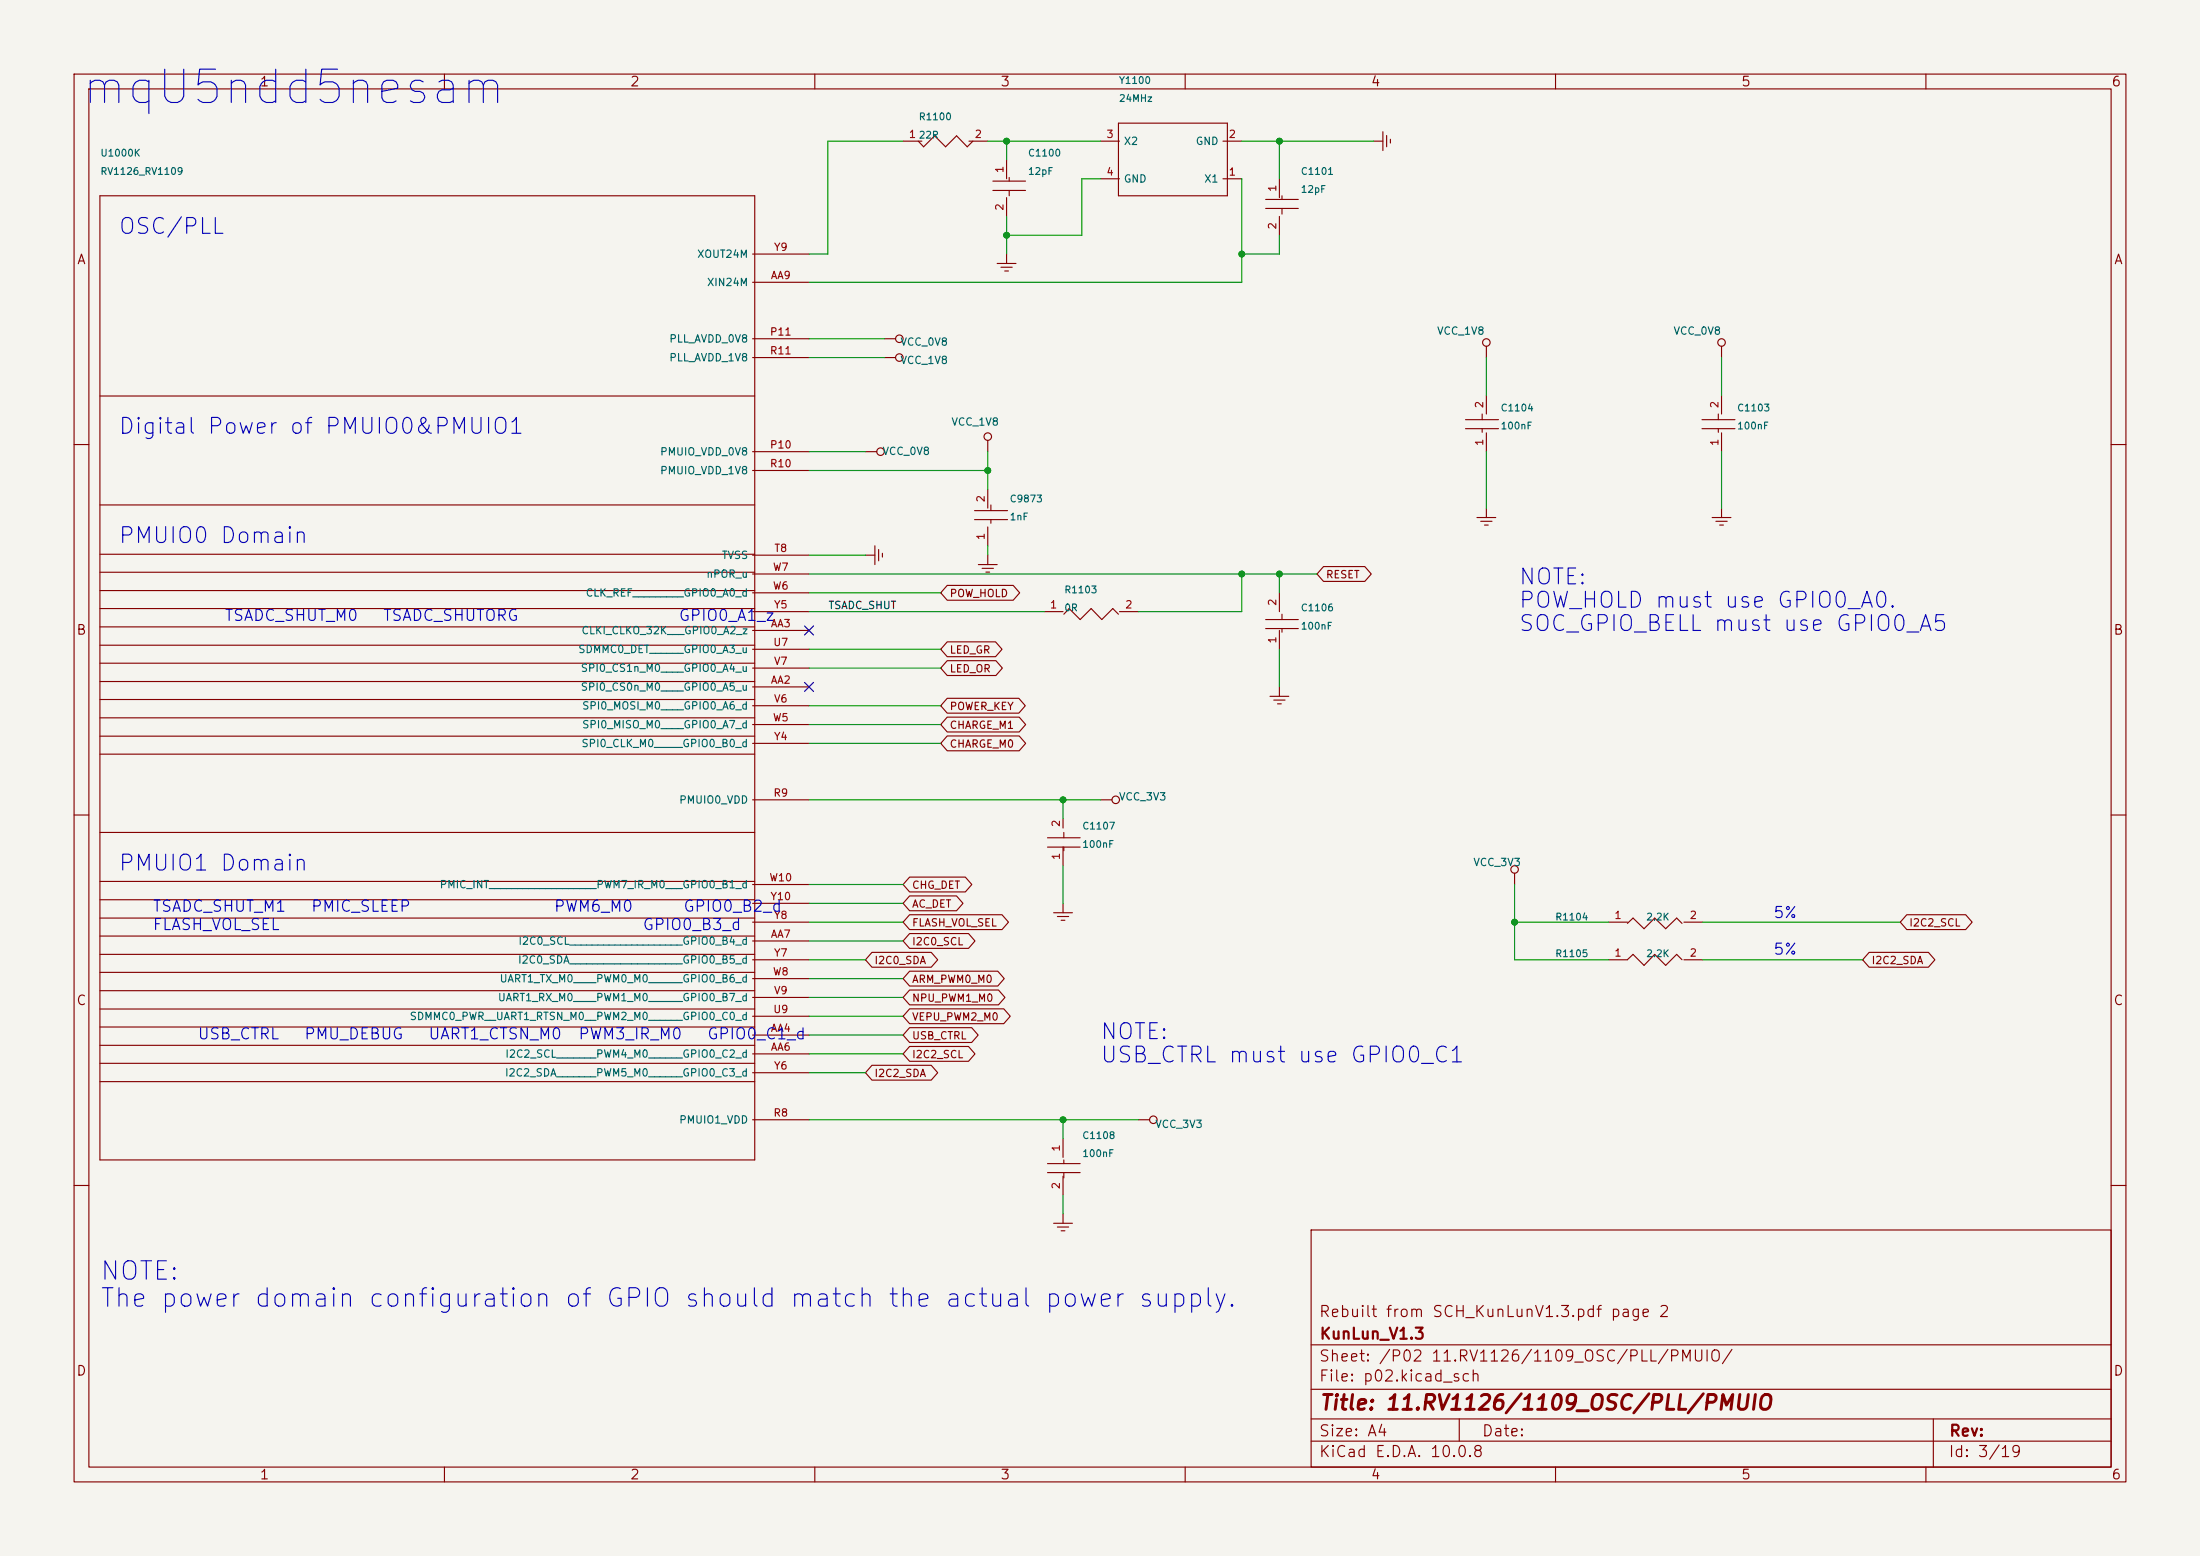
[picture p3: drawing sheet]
<svg xmlns="http://www.w3.org/2000/svg" width="297mm" height="210mm" viewBox="0 0 297 210" stroke-linecap="round" stroke-linejoin="round" font-family="sans-serif">
<path d="M0 0h297v210h-297z" fill="#f5f4ef" stroke="#f5f4ef" stroke-width=".14"/>
<g fill="none" stroke="#840000" stroke-width=".15">
<path d="M10 10h277v190h-277zM12 12h273v186h-273zM60 10v2M110 10v2M121.9 19.1h2.6M124 19l.7 .8 1.5-1.5 1.5 1.5 1.4-1.5 1.5 1.5 .7-.8M130.8 19.1h2.5M148.6 19.1h2.5M151 16.6h14.7v9.8h-14.7zM160 10v2M165.1 19.1h2.5M185.4 19.1h1.3"/>
<path d="M186.7 17.8v2.5M187.2 18.3v1.5M187.7 18.8v.5M210 10v2M260 10v2M13.5 26.4h88.4v130.2h-88.4zM101.6 38.1h7.6M101.6 34.3h7.6M134 24.4h4.4M134 25.7h4.4M134.6 35.6h2.6M135.1 36.1h1.6"/>
<path d="M135.6 36.6h.5M135.9 21.6v2.5M135.9 26.7v2.5M135.9 34.3v1.3M136.2 24v.4M136.2 25.7v.7M148.6 24.1h2.5M165.1 24.1h2.5M170.9 26.9h4.4M170.9 28.1h4.4M172.7 24.1v2.6M172.7 29.2v2.6"/>
<path d="M173.1 26.4v.5M173.1 28.1v.8M13.5 53.4h88.4M101.6 45.7h7.6M101.6 48.3h7.6M119.4 45.7h1.5M119.4 48.3h1.5M133.3 59.4v1.6M197.8 56.6h4.5M197.8 57.9h4.5M200.1 55.9v.7M200.1 57.9v.4"/>
<path d="M200.7 46.7v1.6M200.7 53.3v2.6M200.7 58.4v2.6M229.8 56.6h4.4M229.8 57.9h4.4M232 55.9v.7M232 57.9v.4M232.4 46.7v1.6M232.4 53.3v2.6M232.4 58.4v2.6M10 60h2M13.5 68.2h88.4"/>
<path d="M13.5 74.8h88.4M13.5 77.2h88.4M13.5 79.7h88.4M101.6 61h7.6M101.6 63.5h7.6M101.6 74.9h7.6M101.6 77.5h7.6M116.8 61h1.6M116.8 74.9h1.3M118.1 73.7v2.5M118.6 74.2v1.5M119.1 74.7v.5"/>
<path d="M127.9 79h8.9l.9 1-.9 1h-8.9l-.9-1zM131.6 68.9h4.4M131.6 70.1h4.4M132.1 76.2h2.5M132.6 76.7h1.5M133.1 77.2h.5M133.3 66v2.6M133.3 71.1v2.6M133.3 74.9v1.3M133.8 68.2v.7M133.8 70.1v.5M178.7 76.5h5.5l.9 1-.9 1h-5.5l-.9-1z"/>
<path d="M199.4 69.9h2.5M199.9 70.4h1.5M200.4 70.9h.5M200.7 68.6v1.3M231.1 69.9h2.6M231.6 70.4h1.6M232.2 70.9h.5M232.4 68.6v1.3M285 60h2M13.5 82.1h88.4M13.5 84.6h88.4M13.5 87.1h88.4"/>
<path d="M13.5 89.5h88.4M13.5 92h88.4M13.5 94.4h88.4M13.5 96.9h88.4M13.5 99.4h88.4M101.6 92.7h7.6M101.6 85.1h7.6M101.6 87.6h7.6M101.6 95.3h7.6M101.6 90.2h7.6M101.6 97.8h7.6M101.6 80h7.6"/>
<path d="M101.6 82.6h7.6M127.9 96.8h9.7l.9 1-.9 1h-9.7l-.9-1zM127.9 99.3h9.7l.9 1-.9 1h-9.7l-.9-1zM127.9 94.2h9.6l.9 1.1-.9 1h-9.6l-.9-1zM127.9 86.6h6.5l.9 1-.9 1h-6.5l-.9-1zM127.9 89.2h6.5l.9 1-.9 1h-6.5l-.9-1zM141 82.6h2.5M143.6 82.9l.7-.8 1.5 1.5 1.5-1.5 1.4 1.5 1.5-1.5 .8 .8M151.1 82.6h2.6M170.9 83.6h4.4M170.9 84.8h4.4M171.4 94h2.6"/>
<path d="M172 94.5h1.5M172.5 95h.5M172.7 80v2.6M172.7 85.1v2.5M172.7 92.7v1.3M173.1 82.9v.7M173.1 84.8v.5M10 110h2M13.5 101.8h88.4M13.5 112.4h88.4M13.5 119h88.4M101.6 108h7.6"/>
<path d="M101.6 119.4h7.6M101.6 100.3h7.6M122.8 118.4h7.5l.9 1-.9 1h-7.5l-.9-1zM141.4 113.1h4.4M141.4 114.3h4.4M143.5 110.5v1.3M143.5 114.3v2.5M143.6 112.4v.7M143.6 114.3v.5M148.6 108h1.5M204.5 117.9v1.5M285 110h2"/>
<path d="M13.5 121.4h88.4M13.5 123.9h88.4M13.5 126.3h88.4M13.5 128.8h88.4M13.5 131.2h88.4M13.5 133.7h88.4M13.5 136.2h88.4M13.5 138.6h88.4M101.6 139.7h7.6M101.6 127h7.6M101.6 137.2h7.6M101.6 134.6h7.6"/>
<path d="M101.6 132.1h7.6M101.6 129.5h7.6M101.6 124.5h7.6M101.6 121.9h7.6M117.7 128.5h8l.9 1-.9 1h-8l-.9-1zM122.8 138.7h8.4l.9 1-.9 1h-8.4l-.9-1zM122.8 126h8l.8 1-.8 1h-8l-.9-1zM122.8 136.2h12.7l.9 1-.9 1h-12.7l-.9-1zM122.8 131.1h11.9l.9 1-.9 1h-11.9l-.9-1zM122.8 120.9h6.3l.9 1-.9 1h-6.3l-.9-1zM122.8 123.5h12.5l.8 1-.8 1h-12.5l-.9-1zM122.8 133.6h12l.9 1-.9 1h-12l-.9-1z"/>
<path d="M142.2 123.2h2.6M142.7 123.7h1.6M143.3 124.2h.5M143.5 121.9v1.3M217.2 124.5h2.5M219.7 124.6l.8-.7 1.4 1.4 1.5-1.4 1.5 1.4 1.5-1.4 .7 .7M227.1 129.5l-.7-.7-1.5 1.5-1.5-1.5-1.5 1.5-1.4-1.5-.8 .7h-2.5M227.3 129.5h2.6M227.3 124.5h2.6M252.3 128.5h8l.9 1-.9 1h-8l-.8-1zM257.4 123.5h8l.8 1-.8 1h-8l-.9-1zM13.5 141.1h88.4"/>
<path d="M13.5 143.5h88.4M13.5 146h88.4M101.6 142.2h7.6M101.6 151.1h7.6M101.6 144.8h7.6M117.7 143.8h8l.9 1-.9 1h-8l-.9-1zM122.8 141.2h8l.8 1-.8 1h-8l-.9-1zM141.4 157h4.4M141.4 158.3h4.4M143.5 153.7v2.5M143.5 158.8v2.5M143.6 156.6v.4"/>
<path d="M143.6 158.3v.7M153.7 151.1h1.5M10 160h2M142.2 165.1h2.6M142.7 165.6h1.6M143.3 166.1h.5M143.5 163.8v1.3M177 166h108v32h-108zM285 160h2M60 198v2M110 198v2M160 198v2"/>
<path d="M177 194.5h108M177 191.5h108M177 187.5h108M177 181.5h108M197 191.5v3M210 198v2M260 198v2M261 191.5v6.5"/>
<circle cx="121.4" cy="45.7" r=".51"/>
<circle cx="121.4" cy="48.3" r=".51"/>
<circle cx="133.4" cy="58.9" r=".51"/>
<circle cx="200.7" cy="46.2" r=".51"/>
<circle cx="232.4" cy="46.2" r=".51"/>
<circle cx="118.9" cy="61" r=".51"/>
<circle cx="150.6" cy="108" r=".51"/>
<circle cx="204.5" cy="117.3" r=".51"/>
<circle cx="155.7" cy="151.1" r=".51"/>
</g>
<g fill="none" stroke="#009600" stroke-width=".15">
<path d="M121.9 19.1h-10.1v15.2h-2.6M133.3 19.1h15.3M135.9 19.1v2.5M167.6 19.1h17.8M172.7 19.1v5M135.9 29.2v5.1M148.6 24.1h-2.6v7.7h-10.1M167.6 24.1v14h-58.4M172.7 31.8v2.5h-5.1M109.2 48.3h10.2M109.2 45.7h10.2M200.7 48.3v5"/>
<path d="M232.4 48.3v5M109.2 77.5h68.6M109.2 74.9h7.6M109.2 63.5h24.1M109.2 61h7.6M133.3 61v5M133.3 73.7v1.2M167.6 77.5v5.1h-13.9M172.7 77.5v2.5M200.7 61v7.6M232.4 61v7.6M109.2 97.8h17.8"/>
<path d="M109.2 95.3h17.8M109.2 87.6h17.8M109.2 90.2h17.8M109.2 82.6h31.8M109.2 80h17.8M172.7 87.6v5.1M109.2 119.4h12.7M109.2 100.3h17.8M109.2 108h39.4M143.5 108v2.5M143.5 116.8v5.1M204.5 119.4v10.1h12.7"/>
<path d="M109.2 121.9h12.7M109.2 132.1h12.7M109.2 137.2h12.7M109.2 139.7h12.7M109.2 124.5h12.7M109.2 129.5h7.6M109.2 134.6h12.7M109.2 127h12.7M204.5 124.5h12.7M229.9 124.5h26.6M229.9 129.5h21.6M109.2 144.8h7.6"/>
<path d="M109.2 142.2h12.7M109.2 151.1h44.5M143.5 151.1v2.6M143.5 161.3v2.5"/>
</g>
<path d="M108.6 84.5l1.2 1.2M108.6 92.1l1.2 1.2M109.8 84.5l-1.2 1.2M109.8 92.1l-1.2 1.2" fill="none" stroke="#000084" stroke-width=".15"/>
<g fill="#009600">
<circle cx="135.9" cy="19.1" r=".46"/>
<circle cx="135.9" cy="31.8" r=".46"/>
<circle cx="167.6" cy="34.3" r=".46"/>
<circle cx="172.7" cy="19.1" r=".46"/>
<circle cx="143.5" cy="108" r=".46"/>
<circle cx="143.5" cy="151.1" r=".46"/>
<circle cx="172.7" cy="77.5" r=".46"/>
<circle cx="204.5" cy="124.5" r=".46"/>
<circle cx="167.6" cy="77.5" r=".46"/>
<circle cx="133.3" cy="63.5" r=".46"/>
</g>
<text font-size="4.5" fill="#0000c2" x="10.7" y="15.2">mqU5ndd5nesam</text>
<g font-size="2.5" fill="#0000c2">
<text x="13.3" y="173.4">NOTE:</text>
<text x="13.3" y="177">The power domain configuration of GPIO should match the actual power supply.</text>
</g>
<g font-size="2.1" fill="#0000c2">
<text x="15.8" y="32.1">OSC/PLL</text>
<text x="15.8" y="59.1">Digital Power of PMUIO0&amp;PMUIO1</text>
<text x="15.8" y="73.9">PMUIO0 Domain</text>
<text x="204.9" y="82.6">POW_HOLD must use GPIO0_A0.</text>
<text x="204.9" y="79.4">NOTE:</text>
<text x="204.9" y="85.7">SOC_GPIO_BELL must use GPIO0_A5</text>
<text x="15.8" y="118.1">PMUIO1 Domain</text>
<text x="148.4" y="144">USB_CTRL must use GPIO0_C1</text>
<text x="148.4" y="140.8">NOTE:</text>
</g>
<text font-size="2" fill="#840000" x="178" y="190.8">Title: 11.RV1126/1109_OSC/PLL/PMUIO</text>
<g font-size="1.5" fill="#0000c2">
<text x="30.2" y="84.2">TSADC_SHUT_M0</text>
<text x="51.6" y="84.2">TSADC_SHUTORG</text>
<text x="91.5" y="84.2">GPIO0_A1_z</text>
<text x="20.5" y="123.4">TSADC_SHUT_M1</text>
<text x="20.5" y="125.9">FLASH_VOL_SEL</text>
<text x="41.9" y="123.4">PMIC_SLEEP</text>
<text x="74.7" y="123.4">PWM6_M0</text>
<text x="86.6" y="125.9">GPIO0_B3_d</text>
<text x="92.1" y="123.4">GPIO0_B2_d</text>
<text x="239.3" y="124.3">5%</text>
<text x="239.3" y="129.2">5%</text>
<text x="26.6" y="140.7">USB_CTRL</text>
<text x="41" y="140.7">PMU_DEBUG</text>
<text x="57.7" y="140.7">UART1_CTSN_M0</text>
<text x="78" y="140.7">PWM3_IR_M0</text>
<text x="95.4" y="140.7">GPIO0_C1_d</text>
</g>
<g font-size="1.5" fill="#840000">
<text x="178" y="178.1">Rebuilt from SCH_KunLunV1.3.pdf page 2</text>
<text x="178" y="184.1">Sheet: /P02 11.RV1126/1109_OSC/PLL/PMUIO/</text>
<text x="178" y="181.1">KunLun_V1.3</text>
<text x="178" y="186.8">File: p02.kicad_sch</text>
<text x="178" y="197">KiCad E.D.A. 10.0.8</text>
<text x="178" y="194.2">Size: A4</text>
<text x="200" y="194.2">Date:</text>
<text x="263" y="197">Id: 3/19</text>
<text x="263" y="194.2">Rev:</text>
</g>
<g font-size="1.3" fill="#840000">
<text x="35" y="12">1</text>
<text x="85" y="12">2</text>
<text x="135" y="12">3</text>
<text x="185" y="12">4</text>
<text x="235" y="12">5</text>
<text x="285" y="12">6</text>
<text x="10.3" y="36">A</text>
<text x="285.3" y="36">A</text>
<text x="10.2" y="86">B</text>
<text x="285.2" y="86">B</text>
<text x="10.2" y="136">C</text>
<text x="285.2" y="136">C</text>
<text x="10.2" y="186">D</text>
<text x="285.2" y="186">D</text>
<text x="35" y="200">1</text>
<text x="85" y="200">2</text>
<text x="135" y="200">3</text>
<text x="185" y="200">4</text>
<text x="235" y="200">5</text>
<text x="285" y="200">6</text>
</g>
<g font-size="1" fill="#a90000">
<text x="122.6" y="18.9">1</text>
<text x="131.5" y="18.9">2</text>
<text x="135.7" y="23.4" transform="rotate(-90 135.7 23.4)">1</text>
<text x="149.3" y="18.9">3</text>
<text x="149.3" y="23.9">4</text>
<text x="165.8" y="23.9">1</text>
<text x="165.8" y="18.9">2</text>
<text x="135.7" y="28.5" transform="rotate(-90 135.7 28.5)">2</text>
<text x="172.5" y="26" transform="rotate(-90 172.5 26)">1</text>
<text x="104.4" y="34.1">Y9</text>
<text x="172.5" y="31.1" transform="rotate(-90 172.5 31.1)">2</text>
<text x="104" y="37.9">AA9</text>
<text x="103.9" y="45.5">P11</text>
<text x="103.9" y="48.1">R11</text>
<text x="200.5" y="55.2" transform="rotate(-90 200.5 55.2)">2</text>
<text x="232.2" y="55.2" transform="rotate(-90 232.2 55.2)">2</text>
<text x="103.9" y="60.8">P10</text>
<text x="103.9" y="63.3">R10</text>
<text x="200.5" y="60.3" transform="rotate(-90 200.5 60.3)">1</text>
<text x="232.2" y="60.3" transform="rotate(-90 232.2 60.3)">1</text>
<text x="133.2" y="67.9" transform="rotate(-90 133.2 67.9)">2</text>
<text x="104.3" y="77.3">W7</text>
<text x="104.5" y="74.7">T8</text>
<text x="133.2" y="73" transform="rotate(-90 133.2 73)">1</text>
<text x="104.3" y="79.8">W6</text>
<text x="104.4" y="82.4">Y5</text>
<text x="141.7" y="82.4">1</text>
<text x="151.8" y="82.4">2</text>
<text x="172.5" y="81.9" transform="rotate(-90 172.5 81.9)">2</text>
<text x="104" y="84.9">AA3</text>
<text x="104.3" y="87.4">U7</text>
<text x="104.4" y="90">V7</text>
<text x="172.5" y="86.9" transform="rotate(-90 172.5 86.9)">1</text>
<text x="104" y="92.5">AA2</text>
<text x="104.4" y="95.1">V6</text>
<text x="104.3" y="97.6">W5</text>
<text x="104.4" y="100.1">Y4</text>
<text x="104.3" y="107.8">R9</text>
<text x="143.3" y="111.7" transform="rotate(-90 143.3 111.7)">2</text>
<text x="103.8" y="119.2">W10</text>
<text x="143.3" y="116.1" transform="rotate(-90 143.3 116.1)">1</text>
<text x="103.9" y="121.7">Y10</text>
<text x="104.4" y="124.3">Y8</text>
<text x="217.9" y="124.3">1</text>
<text x="228" y="124.3">2</text>
<text x="104" y="126.8">AA7</text>
<text x="104.3" y="131.9">W8</text>
<text x="104.4" y="129.4">Y7</text>
<text x="217.9" y="129.4">1</text>
<text x="228" y="129.4">2</text>
<text x="104.3" y="137">U9</text>
<text x="104.4" y="134.4">V9</text>
<text x="104" y="139.5">AA4</text>
<text x="104" y="142.1">AA6</text>
<text x="104.4" y="144.6">Y6</text>
<text x="104.3" y="150.9">R8</text>
<text x="143.3" y="155.5" transform="rotate(-90 143.3 155.5)">1</text>
<text x="143.3" y="160.6" transform="rotate(-90 143.3 160.6)">2</text>
</g>
<g font-size="1" fill="#006464">
<text x="151.6" y="19.8">X2</text>
<text x="161.3" y="19.8">GND</text>
<text x="151.6" y="24.9">GND</text>
<text x="162.5" y="24.9">X1</text>
<text x="94" y="35">XOUT24M</text>
<text x="95.4" y="38.9">XIN24M</text>
<text x="90.3" y="46.5">PLL_AVDD_0V8</text>
<text x="121.5" y="46.9">VCC_0V8</text>
<text x="193.9" y="45.4">VCC_1V8</text>
<text x="225.8" y="45.4">VCC_0V8</text>
<text x="90.3" y="49">PLL_AVDD_1V8</text>
<text x="121.5" y="49.4">VCC_1V8</text>
<text x="128.4" y="57.7">VCC_1V8</text>
<text x="89" y="61.7">PMUIO_VDD_0V8</text>
<text x="89" y="64.3">PMUIO_VDD_1V8</text>
<text x="119.1" y="61.7">VCC_0V8</text>
<text x="97.4" y="75.7">TVSS</text>
<text x="79" y="80.8">CLK_REF_________GPIO0_A0_d</text>
<text x="95.3" y="78.2">nPOR_u</text>
<text x="78" y="88.4">SDMMC0_DET______GPIO0_A3_u</text>
<text x="78.4" y="85.8">CLKI_CLKO_32K___GPIO0_A2_z</text>
<text x="78.3" y="93.5">SPI0_CS0n_M0____GPIO0_A5_u</text>
<text x="78.3" y="90.9">SPI0_CS1n_M0____GPIO0_A4_u</text>
<text x="78.4" y="101.1">SPI0_CLK_M0_____GPIO0_B0_d</text>
<text x="78.5" y="96">SPI0_MOSI_M0____GPIO0_A6_d</text>
<text x="78.5" y="98.5">SPI0_MISO_M0____GPIO0_A7_d</text>
<text x="91.6" y="108.7">PMUIO0_VDD</text>
<text x="151" y="108.3">VCC_3V3</text>
<text x="198.8" y="117.1">VCC_3V3</text>
<text x="59.3" y="120.1">PMIC_INT___________________PWM7_IR_M0___GPIO0_B1_d</text>
<text x="69.8" y="130.3">I2C0_SDA____________________GPIO0_B5_d</text>
<text x="69.9" y="127.8">I2C0_SCL____________________GPIO0_B4_d</text>
<text x="55.2" y="137.9">SDMMC0_PWR__UART1_RTSN_M0__PWM2_M0______GPIO0_C0_d</text>
<text x="67.1" y="135.4">UART1_RX_M0____PWM1_M0______GPIO0_B7_d</text>
<text x="67.4" y="132.8">UART1_TX_M0____PWM0_M0______GPIO0_B6_d</text>
<text x="68.1" y="143">I2C2_SCL_______PWM4_M0______GPIO0_C2_d</text>
<text x="68.1" y="145.5">I2C2_SDA_______PWM5_M0______GPIO0_C3_d</text>
<text x="91.6" y="151.9">PMUIO1_VDD</text>
<text x="155.9" y="152.5">VCC_3V3</text>
</g>
<text font-size="1" fill="#0f0f0f" x="111.8" y="82.4">TSADC_SHUT</text>
<g font-size="1" fill="#840000">
<text x="128.1" y="80.8">POW_HOLD</text>
<text x="178.9" y="78.3">RESET</text>
<text x="128.1" y="88.5">LED_GR</text>
<text x="128.1" y="91">LED_OR</text>
<text x="128.1" y="98.6">CHARGE_M1</text>
<text x="128.1" y="101.2">CHARGE_M0</text>
<text x="128.1" y="96.1">POWER_KEY</text>
<text x="123" y="122.7">AC_DET</text>
<text x="123" y="125.3">FLASH_VOL_SEL</text>
<text x="123" y="120.2">CHG_DET</text>
<text x="257.7" y="125.3">I2C2_SCL</text>
<text x="118" y="130.4">I2C0_SDA</text>
<text x="123" y="127.8">I2C0_SCL</text>
<text x="252.6" y="130.4">I2C2_SDA</text>
<text x="123" y="138">VEPU_PWM2_M0</text>
<text x="123" y="132.9">ARM_PWM0_M0</text>
<text x="123" y="135.4">NPU_PWM1_M0</text>
<text x="123" y="140.5">USB_CTRL</text>
<text x="123" y="143.1">I2C2_SCL</text>
<text x="118" y="145.6">I2C2_SDA</text>
</g>
<g font-size=".9" fill="#006464">
<text x="151" y="11.5">Y1100</text>
<text x="124" y="16.4">R1100</text>
<text x="151" y="14">24MHz</text>
<text x="13.5" y="21.3">U1000K</text>
<text x="13.5" y="23.8">RV1126_RV1109</text>
<text x="124" y="18.9">22R</text>
<text x="138.7" y="21.3">C1100</text>
<text x="138.7" y="23.8">12pF</text>
<text x="175.5" y="23.8">C1101</text>
<text x="175.5" y="26.2">12pF</text>
<text x="202.5" y="55.7">C1104</text>
<text x="202.5" y="58.2">100nF</text>
<text x="234.4" y="55.7">C1103</text>
<text x="234.4" y="58.2">100nF</text>
<text x="136.2" y="68">C9873</text>
<text x="136.2" y="70.5">1nF</text>
<text x="143.6" y="80.3">R1103</text>
<text x="143.6" y="82.7">0R</text>
<text x="175.5" y="82.7">C1106</text>
<text x="175.5" y="85.2">100nF</text>
<text x="146" y="112.2">C1107</text>
<text x="146" y="114.7">100nF</text>
<text x="209.9" y="124.5">R1104</text>
<text x="222.2" y="124.5">2.2K</text>
<text x="209.9" y="129.4">R1105</text>
<text x="222.2" y="129.4">2.2K</text>
<text x="146" y="153.9">C1108</text>
<text x="146" y="156.4">100nF</text>
</g>
</svg>
